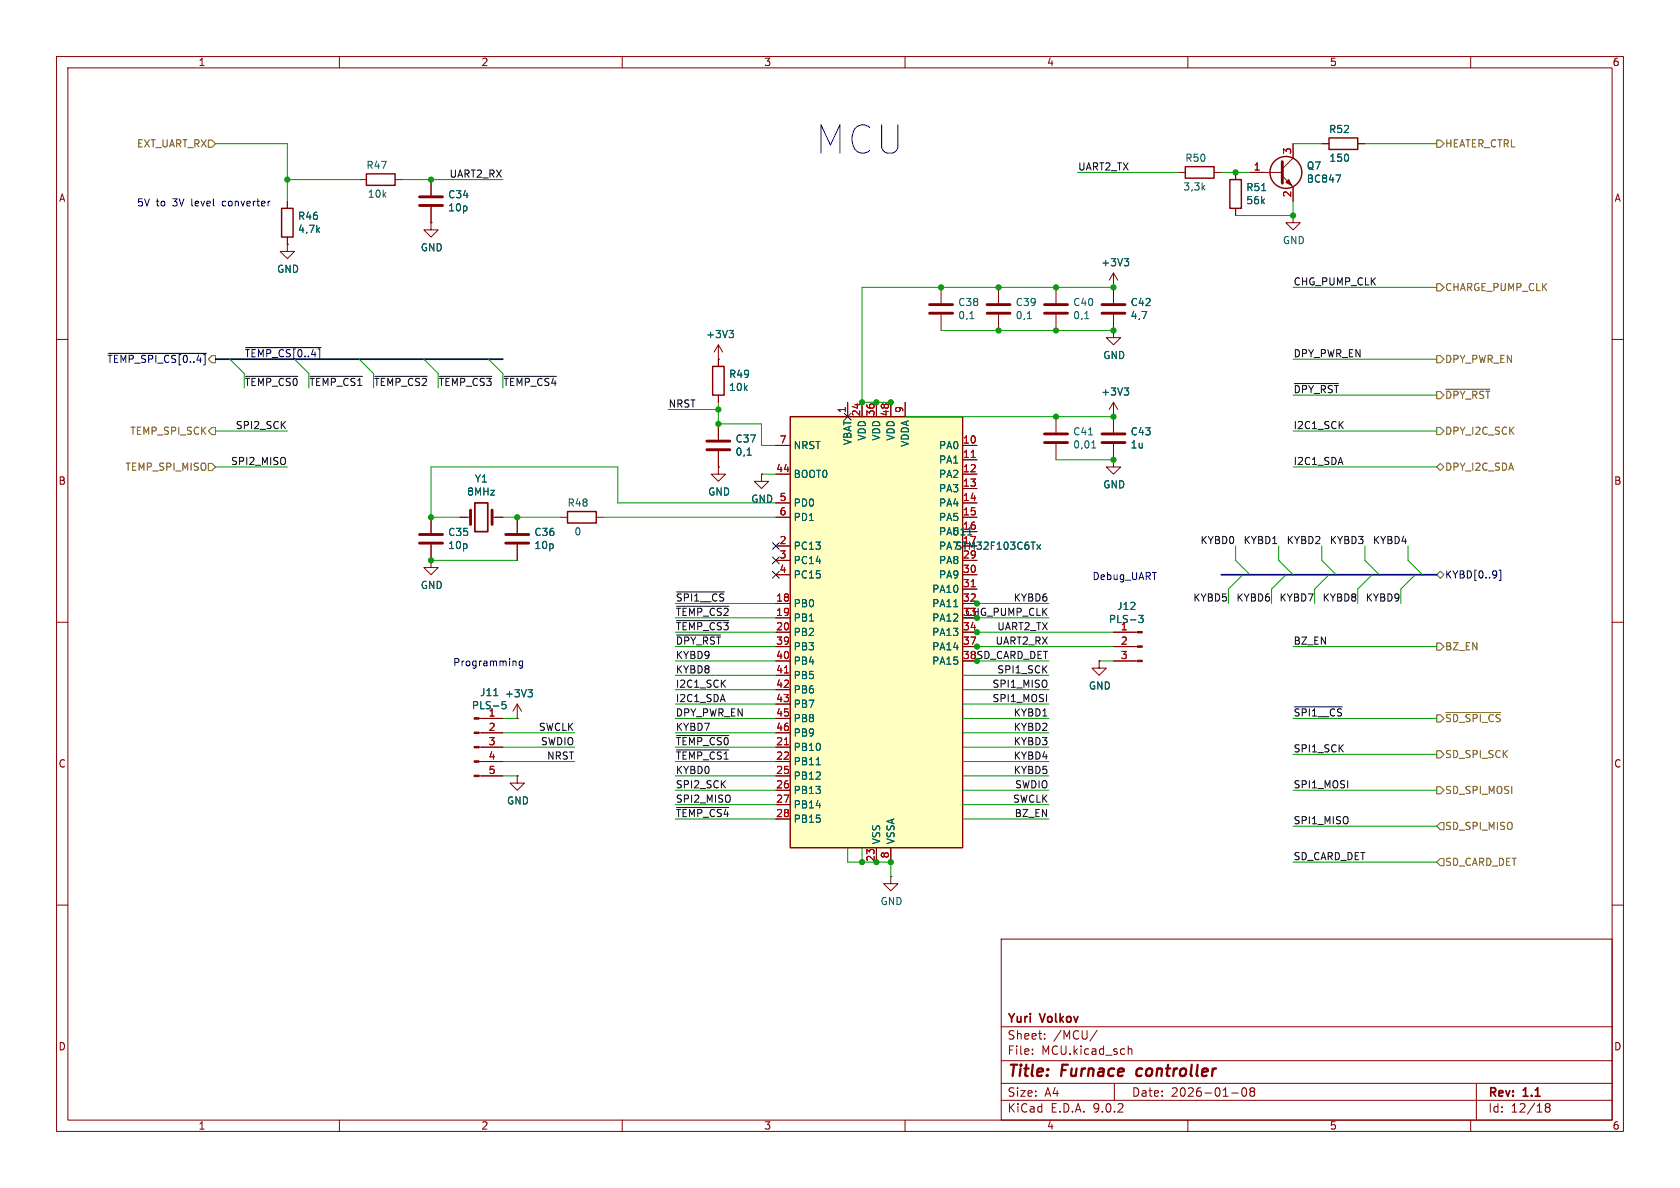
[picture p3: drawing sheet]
<svg xmlns="http://www.w3.org/2000/svg" width="297mm" height="210mm" viewBox="0 0 297 210" stroke-linecap="round" stroke-linejoin="round" font-family="sans-serif">
<g fill="none" stroke="#840000" stroke-width=".18">
<path d="M10 10h277v190h-277zM12 12h273v186h-273zM60 10v2M110 10v2M160 10v2M210 10v2M260 10v2M50.8 35.6v1.2M63.5 31.8h1.3M69.8 31.8h1.3M50.8 43.2v1.3h1.3l-1.3 1.2-1.3-1.2h1.3M50.8 43.2h.1"/>
<path d="M50.8 41.9v1.3M10 60h2M127 63.5h.1M127 61v3.8M127 69.9v1.2M127 61l-.8 1.2M127 61l.8 1.2M186.7 73.7v2.8M186.7 78.5v2.8M196.8 73.7v2.8M196.8 78.5v2.8M285 60h2"/>
<path d="M76.2 99.1v1.2h1.3l-1.3 1.3-1.3-1.3h1.3M76.2 99.1h.1M81.3 91.4h1.9M87 91.4h1.9M196.8 81.3v1.3h1.3l-1.3 1.2-1.2-1.2h1.2M196.8 81.3h.1M10 110h2M285 110h2M10 160h2M177 166h108v32h-108zM285 160h2M60 198v2"/>
<path d="M110 198v2M160 198v2M177 194.5h108M177 191.5h108M177 187.5h108M177 181.5h108M182.5 186.3v.1M182.5 185.5v.1M184.7 183.6v.1M184.7 182.8v.1M194 182.1l-1.3 2M197 191.5v3"/>
<path d="M199.5 184.9v1.5M199.5 185.5l.2-.1 .3 .1 .1 .9M210 198v2M217.7 193.2h1.2M219.7 192.4l.2-.1a.81 .81 0 0 1 .6 .6 .81 .81 0 0 1-.3 .8l-.2 .1a.81 .81 0 0 1-.3-1.4zM221.2 192.9l-.2-.2 .2-.4 .5 .1 .1 .2-.3 .3M221.2 192.9l-.2 .3v.5l.2 .1 .5-.1 .1-.2-.1-.4-.2-.2M221.2 192.9h.3M260 198v2M261 191.5v6.5M273.5 195.7l-.3-.2 .3-.4 .4 .1 .1 .2-.3 .3M273.5 195.7l-.3 .3v.5l.3 .1 .4-.1 .1-.2v-.4l-.3-.2"/>
<path d="M273.5 195.7h.2"/>
</g>
<path d="M201.1 189.1l-.2 .7 .3 .4" fill="none" stroke="#840000" stroke-width=".4"/>
<path d="M49.8 36.8h2v5.1h-2zM64.8 30.7h5v2.1h-5zM126 64.8h2v5.1h-2z" fill="none" stroke="#840000" stroke-width=".25"/>
<path d="M184.7 76.7h4M184.7 78.2h4M194.8 76.7h4.1M194.8 78.2h4.1M83.2 90.2v2.5M87 90.2v2.5" fill="none" stroke="#840000" stroke-width=".51"/>
<path d="M128.9 58.4h.8l-.4 .5M129.4 58.9l.3 .2v.3l-.3 .3M192.4 76.9h.8M193 79.2h.7M193.2 78.1l.2-.2v1.3" fill="none" stroke="#006464" stroke-width=".18"/>
<path d="M83.9 88.9h2.3v5.1h-2.3z" fill="none" stroke="#840000" stroke-width=".3"/>
<path d="M139.7 73.7h30.5v76.2h-30.5z" fill="#ffffc2"/>
<g fill="none" stroke="#840000" stroke-width=".25">
<path d="M209.5 29.5h5.1v2h-5.1zM217.4 31.8h2.1v5h-2.1zM234.9 24.4h5.1v2h-5.1zM139.7 73.7h30.5v76.2h-30.5zM100.3 90.4h5.1v2.1h-5.1z"/>
<circle cx="227.3" cy="30.5" r="2.82"/>
</g>
<g fill="none" stroke="#840000" stroke-width=".18">
<path d="M50.8 35.6v1.2M76.2 39.4v1.2h1.3l-1.3 1.3-1.3-1.3h1.3M76.2 39.4h.1M76.2 31.8v2.7M76.2 36.6v2.8M208.3 30.5h1.2M214.6 30.5h1.3M218.4 30.5v1.3M218.4 36.8v1.3M221 30.5h5.7M226.7 31.1l1.9 1.9v2.6M228.6 38.1v1.3h1.3l-1.3 1.2-1.3-1.2h1.3"/>
<path d="M228.6 38.1h.1M228.6 25.4v2.5l-1.9 1.9M233.7 25.4h1.2M240 25.4h1.3M50.8 43.2h.1M50.8 41.9v1.3M166.4 50.8v2.8M166.4 55.6v2.8M176.5 50.8v2.8M176.5 55.6v2.8M186.7 50.8v2.8M186.7 55.6v2.8"/>
<path d="M196.8 58.4v1.3h1.3l-1.3 1.3-1.2-1.3h1.2M196.8 58.4h.1M196.8 50.8h.1M196.8 48.3v5.3M196.8 55.6v2.8M196.8 48.3l-.7 1.2M196.8 48.3l.8 1.2M127 63.5h.1M127 63.5v1.3M127 69.9v1.2M127 74.9v2.8M127 79.8v2.8"/>
<path d="M137.2 78.7h2.5M149.9 71.1v2.6M152.4 71.1v2.6M154.9 71.1v2.6M157.5 71.1v2.6M160 71.1v2.6M170.2 78.7h2.5M196.8 73.7h.1M196.8 71.1v5.4M196.8 78.5v2.8M196.8 71.1l-.7 1.3M196.8 71.1l.8 1.3"/>
<path d="M76.2 99.1h.1M76.2 91.4v2.8M76.2 96.3v2.8M81.3 91.4h1.2M87.6 91.4h1.3M91.4 91.4v2.8M91.4 96.3v2.8M99.1 91.4h1.2M105.4 91.4h1.3M127 82.6v1.2h1.3l-1.3 1.3-1.3-1.3h1.3M127 82.6h.1M134.6 83.8v1.3h1.3l-1.3 1.3-1.3-1.3h1.3"/>
<path d="M134.6 83.8h.1M137.2 83.8h2.5M137.2 88.9h2.5M137.2 91.4h2.5M137.2 96.5h2.5M137.2 99.1h2.5M170.2 83.8h2.5M170.2 88.9h2.5M170.2 91.4h2.5M170.2 99.1h2.5M170.2 81.3h2.5M170.2 86.4h2.5"/>
<path d="M170.2 94h2.5M196.8 81.3h.1M137.2 101.6h2.5M137.2 106.7h2.5M137.2 109.2h2.5M137.2 111.8h2.5M137.2 114.3h2.5M137.2 116.8h2.5M137.2 119.4h2.5M170.2 101.6h2.5M170.2 106.7h2.5M170.2 111.8h2.5"/>
<path d="M170.2 114.3h2.5M170.2 104.1h2.5M194.3 116.8v1.3h1.3l-1.3 1.3-1.3-1.3h1.3M194.3 116.8h.1M196.8 111.8h4.3M196.8 114.3h4.3M196.8 116.8h4.3M84.7 127h4.2M84.7 129.5h4.2M84.7 132.1h4.2M84.7 134.6h4.2M84.7 137.2h4.2"/>
<path d="M91.4 127h.1M91.4 137.2v1.2h1.3l-1.3 1.3-1.2-1.3h1.2M91.4 137.2h.1M91.4 124.5l-.7 1.2M91.4 124.5l.8 1.2M91.4 124.5v2.5M137.2 121.9h2.5M137.2 124.5h2.5M137.2 127h2.5M137.2 129.5h2.5M137.2 132.1h2.5M137.2 134.6h2.5"/>
<path d="M137.2 137.2h2.5M137.2 139.7h2.5M137.2 142.2h2.5M137.2 144.8h2.5M154.9 149.9v2.5M157.5 154.9v1.3h1.2l-1.2 1.3-1.3-1.3h1.3M157.5 154.9h.1M157.5 149.9v2.5"/>
</g>
<path d="M171.7 80.9h.7M138.7 119h.7M171.7 103.7h.7M138.7 131.7h.7" fill="none" stroke="#a90000" stroke-width=".18"/>
<g fill="none" stroke="#006464" stroke-width=".18">
<path d="M223.1 33.7h.7M236.2 30.9h.8l-.5 1.3M128.9 58.4h.8l-.4 .5M129.4 58.9l.3 .2v.3l-.3 .3M171.5 56.3h.7M181.6 56.3h.7M191.8 56.3h.7M198.7 45.7h.8l-.4 .5M199.3 46.2l.2 .2v.3l-.2 .3M198.7 68.6h.8l-.4 .5M199.3 69.1l.2 .2v.3l-.2 .2M132.1 80.5h.7"/>
<path d="M183.3 96.3l.7 .8M184 96.3l-.7 .8M168.6 107.3h.7M201.3 108.8h.8l-.4 .5 .3 .1v.5l-.2 .2-.4-.1M87.3 123h.7M88.8 124l-.1 .6 .2-.1 .4 .1 .2 .5-.3 .2-.5-.1M93.3 121.9h.8l-.4 .5M93.9 122.4l.2 .2v.3l-.2 .3M144.3 135.2h.7"/>
</g>
<g fill="none" stroke="#840000" stroke-width=".51">
<path d="M74.2 34.8h4M74.2 36.3h4M226.7 28.6v3.8M164.3 53.8h4.1M164.3 55.4h4.1M174.5 53.8h4.1M174.5 55.4h4.1M184.7 53.8h4M184.7 55.4h4M194.8 53.8h4.1M194.8 55.4h4.1M125 78h4"/>
<path d="M125 79.5h4M74.2 94.5h4M74.2 96h4M89.4 94.5h4.1M89.4 96h4.1"/>
</g>
<g fill="#840000" stroke="#840000" stroke-width=".18">
<path d="M227.3 32.3l.5-.5 .5 1z"/>
<path d="M201.1 111.6h.8v.3h-.8z"/>
<path d="M201.1 114.2h.8v.2h-.8z"/>
<path d="M201.1 116.7h.8v.3h-.8z"/>
<path d="M83.8 126.9h.9v.2h-.9z"/>
<path d="M83.8 129.4h.9v.3h-.9z"/>
<path d="M83.8 132h.9v.2h-.9z"/>
<path d="M83.8 134.5h.9v.2h-.9z"/>
<path d="M83.8 137h.9v.3h-.9z"/>
</g>
<g fill="none" stroke="#725600" stroke-width=".18">
<path d="M36.8 24.8h.7l.6 .6-.6 .6h-.7zM254 24.8h.6l.7 .6-.7 .6h-.6zM254 50.2h.6l.7 .6-.7 .6h-.6zM37.5 62.9h.6v1.2h-.6l-.7-.6zM37.5 75.6h.6v1.2h-.6l-.7-.6zM254 75.6h.6l.7 .6-.7 .6h-.6zM254 69.2h.6l.7 .7-.7 .6h-.6zM254 62.9h.6l.7 .6-.7 .6h-.6zM255.6 68.8h7.8M36.8 81.9h.7l.6 .7-.6 .6h-.7zM254 82.6l.6-.7 .7 .7-.7 .6zM254 113.7h.6l.7 .6-.7 .6h-.6z"/>
<path d="M254 101.6l.6-.6 .7 .6-.7 .6zM254 139.1h.6l.7 .6-.7 .6h-.6zM254 126.4h.6l.7 .6-.7 .6h-.6zM254 132.7h.6l.7 .7-.7 .6h-.6zM255.6 126h9.7M254.6 151.8h.7v1.2h-.7l-.6-.6zM254.6 145.4h.7v1.3h-.7l-.6-.6z"/>
</g>
<path d="M19.1 62.5h17.4M43.4 61.5h13.4M149.3 73.1l1.2 1.2M150.5 73.1l-1.2 1.2M136.6 95.9l1.2 1.2M136.6 98.5l1.2 1.2M137.8 95.9l-1.2 1.2M137.8 98.5l-1.2 1.2M136.6 101l1.2 1.2M137.8 101l-1.2 1.2M265 100.8h.3v1.8h-.3" fill="none" stroke="#000084" stroke-width=".18"/>
<g fill="none" stroke="#0f0f0f" stroke-width=".18">
<path d="M43.4 66.5h9.2M54.8 66.5h9.3M66.3 66.5h9.2M77.7 66.5h9.2M89.1 66.5h9.3M228.8 67.8h7.8M119.6 112.3h7.8M119.6 104.6h8.5M119.6 109.7h9.2M119.6 107.2h9.2M119.6 132.6h9.2M119.6 130h9.2"/>
<path d="M228.8 125h8.5M119.6 142.7h9.2"/>
</g>
<path d="M38.1 63.5h50.8M215.9 101.6h38.1" fill="none" stroke="#000084" stroke-width=".3"/>
<g fill="none" stroke="#009600" stroke-width=".18">
<path d="M38.1 25.4h12.7v10.2M50.8 31.8h12.7M71.1 31.8h17.8M190.5 30.5h17.8M215.9 30.5h5.1M228.6 35.6v2.5h-10.2M228.6 25.4h5.1M241.3 25.4h12.7M166.4 58.4h30.4M196.8 50.8h-44.4v22.9M228.6 50.8h25.4M38.1 76.2h12.7"/>
<path d="M40.6 63.5l2.6 2.5v2.6M52.1 63.5l2.5 2.5v2.6M63.5 63.5l2.5 2.5v2.6M74.9 63.5l2.6 2.5v2.6M86.4 63.5l2.5 2.5v2.6M118.1 72.4h8.9M127 71.1v3.8h7.6v3.8h2.6M152.4 71.1h5.1v2.6M154.9 71.1v2.6M160 73.7h36.8M228.6 63.5h25.4M228.6 69.9h25.4"/>
<path d="M228.6 76.2h25.4M38.1 82.6h12.7M76.2 99.1h15.2M88.9 91.4h10.2M106.7 91.4h30.5M134.6 83.8h2.6M137.2 88.9h-28v-6.3h-33v8.8h5.1M186.7 81.3h10.1M218.4 96.5v2.6l2.6 2.5M226.1 96.5v2.6l2.5 2.5M228.6 82.6h25.4M233.7 96.5v2.6l2.5 2.5"/>
<path d="M241.3 96.5v2.6l2.5 2.5M248.9 96.5v2.6l2.6 2.5M119.4 114.3h17.8M119.4 106.7h17.8M119.4 109.2h17.8M119.4 111.8h17.8M119.4 116.8h17.8M119.4 119.4h17.8M170.2 114.3h26.6M170.2 106.7h15.2M170.2 111.8h26.6M170.2 119.4h15.2"/>
<path d="M172.7 109.2h12.7M172.7 116.8h12.7M194.3 116.8h2.5M219.7 101.6l-2.5 2.5v2.6M227.3 101.6l-2.5 2.5v2.6M228.6 114.3h25.4M234.9 101.6l-2.5 2.5v2.6M242.6 101.6l-2.6 2.5v2.6M250.2 101.6l-2.6 2.5v2.6M88.9 127h2.5M88.9 129.5h12.7M88.9 132.1h12.7"/>
<path d="M88.9 137.2h2.5M88.9 134.6h12.7M119.4 127h17.8M119.4 139.7h17.8M119.4 129.5h17.8M119.4 132.1h17.8M119.4 137.2h17.8M119.4 134.6h17.8M119.4 124.5h17.8M119.4 121.9h17.8M170.2 127h15.2M170.2 139.7h15.2"/>
<path d="M170.2 129.5h15.2M170.2 132.1h15.2M170.2 137.2h15.2M170.2 134.6h15.2M170.2 124.5h15.2M170.2 121.9h15.2M228.6 127h25.4M228.6 133.4h25.4M228.6 139.7h25.4M119.4 142.2h17.8M119.4 144.8h17.8M149.9 149.9v2.5h7.6"/>
<path d="M152.4 149.9v2.5M154.9 149.9v2.5M157.5 149.9v5M170.2 142.2h15.2M170.2 144.8h15.2M228.6 152.4h25.4M228.6 146.1h25.4"/>
</g>
<path d="M47.6 35.6h.2M91.1 116.8l.1 .2v.7M92.4 116.8v1.1l-.3 .2h-.3M92.4 116.9l-.4-.1-.2 .3 .1 .5h.5" fill="none" stroke="#0000c2" stroke-width=".18"/>
<g fill="#009600" stroke="#009600" stroke-width=".18">
<circle cx="50.8" cy="31.8" r=".46"/>
<circle cx="76.2" cy="31.8" r=".46"/>
<circle cx="166.4" cy="50.8" r=".46"/>
<circle cx="176.5" cy="58.4" r=".46"/>
<circle cx="176.5" cy="50.8" r=".46"/>
<circle cx="127" cy="74.9" r=".46"/>
<circle cx="157.5" cy="71.1" r=".46"/>
<circle cx="154.9" cy="71.1" r=".46"/>
<circle cx="152.4" cy="71.1" r=".46"/>
<circle cx="127" cy="72.4" r=".46"/>
<circle cx="76.2" cy="91.4" r=".46"/>
<circle cx="76.2" cy="99.1" r=".46"/>
<circle cx="91.4" cy="91.4" r=".46"/>
<circle cx="196.8" cy="81.3" r=".46"/>
<circle cx="152.4" cy="152.4" r=".46"/>
<circle cx="157.5" cy="152.4" r=".46"/>
<circle cx="154.9" cy="152.4" r=".46"/>
<circle cx="218.4" cy="30.5" r=".46"/>
<circle cx="186.7" cy="50.8" r=".46"/>
<circle cx="186.7" cy="58.4" r=".46"/>
<circle cx="196.8" cy="50.8" r=".46"/>
<circle cx="196.8" cy="58.4" r=".46"/>
<circle cx="186.7" cy="73.7" r=".46"/>
<circle cx="196.8" cy="73.7" r=".46"/>
<circle cx="172.7" cy="111.8" r=".46"/>
<circle cx="172.7" cy="106.7" r=".46"/>
<circle cx="172.7" cy="114.3" r=".46"/>
<circle cx="228.6" cy="38.1" r=".46"/>
</g>
<text font-size="7" fill="#0000c2" x="144.6" y="27.7">MCU</text>
<g font-size="2.8" fill="#840000">
<text x="178" y="190.9">Title:</text>
<text x="187.7" y="190.9">Furnace</text>
<text x="201.8" y="190.9">controller</text>
</g>
<g font-size="2.1" fill="#840000">
<text x="178" y="184">Sheet:</text>
<text x="178" y="181.2">Yuri</text>
<text x="184" y="181.2">Volkov</text>
<text x="186.2" y="184">/MCU/</text>
<text x="178" y="186.7">File:</text>
<text x="184.1" y="186.7">MCU.kicad_sch</text>
<text x="178" y="196.9">KiCad</text>
<text x="178" y="194.1">Size:</text>
<text x="184.7" y="194.1">A4</text>
<text x="185.7" y="196.9">E.D.A.</text>
<text x="193.3" y="196.9">9.0.2</text>
<text x="200" y="194.1">Date:</text>
<text x="207" y="194.1">2026-01-08</text>
<text x="263" y="194.3">Rev:</text>
<text x="263" y="196.9">Id:</text>
<text x="267.1" y="196.9">12/18</text>
<text x="269.4" y="194.3">1.1</text>
</g>
<g font-size="1.8" fill="#840000">
<text x="35" y="11.9">1</text>
<text x="85" y="11.9">2</text>
<text x="135" y="11.9">3</text>
<text x="185" y="11.9">4</text>
<text x="235" y="11.9">5</text>
<text x="285" y="11.9">6</text>
<text x="10.3" y="35.9">A</text>
<text x="285.3" y="35.9">A</text>
<text x="10.3" y="85.9">B</text>
<text x="285.3" y="85.9">B</text>
<text x="10.3" y="135.9">C</text>
<text x="285.3" y="135.9">C</text>
<text x="10.3" y="185.9">D</text>
<text x="285.3" y="185.9">D</text>
<text x="35" y="199.9">1</text>
<text x="85" y="199.9">2</text>
<text x="135" y="199.9">3</text>
<text x="185" y="199.9">4</text>
<text x="235" y="199.9">5</text>
<text x="285" y="199.9">6</text>
</g>
<g font-size="1.8" fill="#006464">
<text x="234.9" y="23.7">R52</text>
<text x="209.5" y="28.8">R50</text>
<text x="234.9" y="28.8">150</text>
<text x="64.7" y="30.1">R47</text>
<text x="64.9" y="35.2">10k</text>
<text x="79.1" y="35.3">C34</text>
<text x="209.1" y="33.9">3,3k</text>
<text x="220.2" y="34">R51</text>
<text x="230.9" y="32.5">BC847</text>
<text x="230.9" y="30.2">Q7</text>
<text x="52.6" y="41.4">4,7k</text>
<text x="52.6" y="39.1">R46</text>
<text x="79.1" y="37.6">10p</text>
<text x="220.2" y="36.3">56k</text>
<text x="74.3" y="44.6">GND</text>
<text x="194.6" y="47.3">+3V3</text>
<text x="226.7" y="43.4">GND</text>
<text x="48.9" y="48.4">GND</text>
<text x="124.7" y="60">+3V3</text>
<text x="169.3" y="54.3">C38</text>
<text x="169.3" y="56.6">0,1</text>
<text x="179.5" y="54.3">C39</text>
<text x="179.5" y="56.6">0,1</text>
<text x="189.6" y="54.3">C40</text>
<text x="189.6" y="56.6">0,1</text>
<text x="199.8" y="54.3">C42</text>
<text x="199.8" y="56.6">4,7</text>
<text x="194.9" y="63.7">GND</text>
<text x="128.8" y="69.3">10k</text>
<text x="128.8" y="67">R49</text>
<text x="194.6" y="70.1">+3V3</text>
<text x="153.3" y="78" transform="rotate(-90 153.3 78)">VDD</text>
<text x="155.8" y="78" transform="rotate(-90 155.8 78)">VDD</text>
<text x="158.3" y="78" transform="rotate(-90 158.3 78)">VDD</text>
<text x="189.6" y="77.2">C41</text>
<text x="199.8" y="77.2">C43</text>
<text x="129.9" y="78.4">C37</text>
<text x="129.9" y="80.7">0,1</text>
<text x="140.2" y="79.6">NRST</text>
<text x="150.7" y="78.8" transform="rotate(-90 150.7 78.8)">VBAT</text>
<text x="160.9" y="79.1" transform="rotate(-90 160.9 79.1)">VDDA</text>
<text x="165.9" y="79.6">PA0</text>
<text x="165.9" y="82.1">PA1</text>
<text x="189.6" y="79.5">0,01</text>
<text x="199.8" y="79.5">1u</text>
<text x="82.5" y="87.8">8MHz</text>
<text x="83.8" y="85.5">Y1</text>
<text x="100.2" y="89.8">R48</text>
<text x="125.1" y="87.8">GND</text>
<text x="140.2" y="84.7">BOOT0</text>
<text x="140.2" y="89.8">PD0</text>
<text x="165.9" y="84.7">PA2</text>
<text x="165.9" y="87.2">PA3</text>
<text x="165.9" y="89.8">PA4</text>
<text x="194.9" y="86.5">GND</text>
<text x="79.1" y="94.9">C35</text>
<text x="94.4" y="94.9">C36</text>
<text x="101.4" y="94.8">0</text>
<text x="140.2" y="92.3">PD1</text>
<text x="165.9" y="92.3">PA5</text>
<text x="165.9" y="94.8">PA6</text>
<text x="168.2" y="94.8">U11</text>
<text x="79.1" y="97.3">10p</text>
<text x="94.4" y="97.3">10p</text>
<text x="140.2" y="97.4">PC13</text>
<text x="140.2" y="99.9">PC14</text>
<text x="165.9" y="97.4">PA7STM32F103C6Tx</text>
<text x="165.9" y="99.9">PA8</text>
<text x="74.3" y="104.3">GND</text>
<text x="140.2" y="102.5">PC15</text>
<text x="140.2" y="107.5">PB0</text>
<text x="164.7" y="105">PA10</text>
<text x="164.7" y="107.5">PA11</text>
<text x="165.9" y="102.5">PA9</text>
<text x="140.2" y="110.1">PB1</text>
<text x="140.2" y="112.6">PB2</text>
<text x="164.7" y="110.1">PA12</text>
<text x="164.7" y="112.6">PA13</text>
<text x="195.9" y="110.3">PLS-3</text>
<text x="197.4" y="108">J12</text>
<text x="140.2" y="115.2">PB3</text>
<text x="140.2" y="117.7">PB4</text>
<text x="164.7" y="115.2">PA14</text>
<text x="164.7" y="117.7">PA15</text>
<text x="83.3" y="125.6">PLS-5</text>
<text x="84.8" y="123.3">J11</text>
<text x="89.2" y="123.5">+3V3</text>
<text x="140.2" y="120.2">PB5</text>
<text x="140.2" y="122.8">PB6</text>
<text x="140.2" y="125.3">PB7</text>
<text x="192.4" y="122.1">GND</text>
<text x="140.2" y="127.9">PB8</text>
<text x="140.2" y="130.4">PB9</text>
<text x="140.2" y="132.9">PB10</text>
<text x="140.2" y="135.5">PB11</text>
<text x="89.5" y="142.4">GND</text>
<text x="140.2" y="138">PB12</text>
<text x="140.2" y="140.6">PB13</text>
<text x="140.2" y="143.1">PB14</text>
<text x="140.2" y="145.6">PB15</text>
<text x="155.8" y="149.4" transform="rotate(-90 155.8 149.4)">VSS</text>
<text x="158.3" y="149.4" transform="rotate(-90 158.3 149.4)">VSSA</text>
<text x="155.6" y="160.2">GND</text>
</g>
<g font-size="1.8" fill="#725600">
<text x="24.1" y="26.3">EXT_UART_RX</text>
<text x="255.4" y="26.3">HEATER_CTRL</text>
<text x="255.4" y="51.7">CHARGE_PUMP_CLK</text>
<text x="255.4" y="64.4">DPY_PWR_EN</text>
<text x="255.4" y="70.7">~{DPY_RST}</text>
<text x="22.9" y="77.1">TEMP_SPI_SCK</text>
<text x="255.4" y="77.1">DPY_I2C_SCK</text>
<text x="22.1" y="83.4">TEMP_SPI_MISO</text>
<text x="255.4" y="83.4">DPY_I2C_SDA</text>
<text x="255.4" y="115.2">BZ_EN</text>
<text x="255.4" y="127.9">~{SD_SPI_CS}</text>
<text x="255.4" y="134.2">SD_SPI_SCK</text>
<text x="255.4" y="140.6">SD_SPI_MOSI</text>
<text x="255.4" y="146.9">SD_SPI_MISO</text>
<text x="255.4" y="153.3">SD_CARD_DET</text>
</g>
<g font-size="1.8" fill="#a90000">
<text x="228.3" y="27.4" transform="rotate(-90 228.3 27.4)">3</text>
<text x="221.5" y="30.2">1</text>
<text x="228.3" y="35" transform="rotate(-90 228.3 35)">2</text>
<text x="149.6" y="73.1" transform="rotate(-90 149.6 73.1)">1</text>
<text x="152.1" y="73.7" transform="rotate(-90 152.1 73.7)">24</text>
<text x="154.7" y="73.7" transform="rotate(-90 154.7 73.7)">36</text>
<text x="157.2" y="73.7" transform="rotate(-90 157.2 73.7)">48</text>
<text x="159.8" y="73.1" transform="rotate(-90 159.8 73.1)">9</text>
<text x="137.1" y="83.6">44</text>
<text x="137.7" y="78.5">7</text>
<text x="170.1" y="78.5">10</text>
<text x="170.1" y="81">11</text>
<text x="170.1" y="83.6">12</text>
<text x="132.7" y="89.1">GND 5</text>
<text x="170.1" y="86.1">13</text>
<text x="170.1" y="88.6">14</text>
<text x="137.7" y="91.2">6</text>
<text x="170.1" y="91.2">15</text>
<text x="170.1" y="93.7">16</text>
<text x="137.7" y="96.3">2</text>
<text x="137.7" y="98.8">3</text>
<text x="137.7" y="101.3">4</text>
<text x="170.1" y="96.3">17</text>
<text x="170.1" y="98.8">29</text>
<text x="170.1" y="101.3">30</text>
<text x="137.1" y="106.4">18</text>
<text x="170.1" y="103.9">31</text>
<text x="170.1" y="106.4">32</text>
<text x="137.1" y="109">19</text>
<text x="137.1" y="111.5">20</text>
<text x="170.1" y="109">33</text>
<text x="170.1" y="111.5">34</text>
<text x="198" y="111.5">1</text>
<text x="137.1" y="114">39</text>
<text x="137.1" y="116.6">40</text>
<text x="137.1" y="119.1">41</text>
<text x="170.1" y="114">37</text>
<text x="170.1" y="116.6">38</text>
<text x="198" y="114">2</text>
<text x="198" y="116.6">3</text>
<text x="137.1" y="121.7">42</text>
<text x="137.1" y="124.2">43</text>
<text x="86.3" y="126.7">1</text>
<text x="86.3" y="129.3">2</text>
<text x="86.3" y="131.8">3</text>
<text x="137.1" y="126.7">45</text>
<text x="137.1" y="129.3">46</text>
<text x="137.1" y="131.8">21</text>
<text x="86.3" y="134.4">4</text>
<text x="86.3" y="136.9">5</text>
<text x="137.1" y="134.4">22</text>
<text x="137.1" y="136.9">25</text>
<text x="137.1" y="139.4">26</text>
<text x="137.1" y="142">27</text>
<text x="137.1" y="144.5">28</text>
<text x="154.7" y="152.4" transform="rotate(-90 154.7 152.4)">23</text>
<text x="157.2" y="151.8" transform="rotate(-90 157.2 151.8)">8</text>
</g>
<g font-size="1.8" fill="#0f0f0f">
<text x="79.4" y="31.5">UART2_RX</text>
<text x="190.5" y="30.2">UART2_TX</text>
<text x="228.6" y="50.5">CHG_PUMP_CLK</text>
<text x="228.6" y="63.2">DPY_PWR_EN</text>
<text x="43.2" y="68.3">~{TEMP_CS0}</text>
<text x="54.6" y="68.3">~{TEMP_CS1}</text>
<text x="66" y="68.3">~{TEMP_CS2}~{TEMP_CS3}</text>
<text x="88.9" y="68.3">~{TEMP_CS4}</text>
<text x="228.6" y="69.6">~{DPY_RST}</text>
<text x="41.6" y="75.9">SPI2_SCK</text>
<text x="118.1" y="72.1">NRST</text>
<text x="228.6" y="75.9">I2C1_SCK</text>
<text x="40.7" y="82.3">SPI2_MISO</text>
<text x="228.6" y="82.3">I2C1_SDA</text>
<text x="212.1" y="96.3">KYBD0</text>
<text x="219.7" y="96.3">KYBD1</text>
<text x="227.4" y="96.3">KYBD2</text>
<text x="235" y="96.3">KYBD3</text>
<text x="242.6" y="96.3">KYBD4</text>
<text x="119.4" y="106.4">~{SPI1__CS}</text>
<text x="179.1" y="106.4">KYBD6</text>
<text x="210.9" y="106.4">KYBD5</text>
<text x="218.5" y="106.4">KYBD6</text>
<text x="226.1" y="106.4">KYBD7</text>
<text x="233.7" y="106.4">KYBD8</text>
<text x="241.3" y="106.4">KYBD9</text>
<text x="119.4" y="111.5">~{TEMP_CS3}</text>
<text x="119.4" y="109">~{TEMP_CS2}</text>
<text x="176.2" y="111.5">UART2_TX</text>
<text x="119.4" y="119.1">KYBD8</text>
<text x="119.4" y="114">~{DPY_RST}</text>
<text x="119.4" y="116.6">KYBD9</text>
<text x="175.9" y="114">UART2_RX</text>
<text x="176.2" y="119.1">SPI1_SCK</text>
<text x="228.6" y="114">BZ_EN</text>
<text x="119.4" y="124.2">I2C1_SDA</text>
<text x="119.4" y="121.7">I2C1_SCK</text>
<text x="175.4" y="124.2">SPI1_MOSI</text>
<text x="175.4" y="121.7">SPI1_MISO</text>
<text x="95.2" y="129.3">SWCLK</text>
<text x="95.5" y="131.8">SWDIO</text>
<text x="119.4" y="131.8">~{TEMP_CS0}</text>
<text x="119.4" y="126.7">DPY_PWR_EN</text>
<text x="119.4" y="129.3">KYBD7</text>
<text x="179.1" y="129.3">KYBD2</text>
<text x="179.1" y="126.7">KYBD1</text>
<text x="179.1" y="131.8">KYBD3</text>
<text x="228.6" y="126.7">~{SPI1__CS}</text>
<text x="96.6" y="134.4">NRST</text>
<text x="119.4" y="134.4">~{TEMP_CS1}</text>
<text x="119.4" y="136.9">KYBD0</text>
<text x="179.1" y="136.9">KYBD5</text>
<text x="179.1" y="134.4">KYBD4</text>
<text x="228.6" y="133.1">SPI1_SCK</text>
<text x="119.4" y="139.4">SPI2_SCK</text>
<text x="119.4" y="142">SPI2_MISO</text>
<text x="179" y="142">SWCLK</text>
<text x="179.4" y="139.4">SWDIO</text>
<text x="228.6" y="139.4">SPI1_MOSI</text>
<text x="119.4" y="144.5">~{TEMP_CS4}</text>
<text x="179.3" y="144.5">BZ_EN</text>
<text x="228.6" y="145.8">SPI1_MISO</text>
<text x="228.6" y="152.1">SD_CARD_DET</text>
</g>
<g font-size="1.8" fill="#0000c2">
<text x="24.1" y="36.6">5V</text>
<text x="27.6" y="36.6">to</text>
<text x="30.6" y="36.6">3V</text>
<text x="34.1" y="36.6">level</text>
<text x="39.8" y="36.6">converter</text>
<text x="193" y="102.6">Debug_UART</text>
<text x="80" y="117.9">Programming</text>
</g>
<g font-size="1.8" fill="#000084">
<text x="18.9" y="64.4">~{TEMP_SPI_CS[0..4]}</text>
<text x="43.2" y="63.2">~{TEMP_CS[0..4]}</text>
<text x="255.4" y="102.5">KYBD[0..9]</text>
</g>
<g font-size="1.8" fill="#009600">
<text x="170.5" y="109">CHG_PUMP_CLK</text>
<text x="170.1" y="116.6">38 SD_CARD_DET</text>
</g>
</svg>
